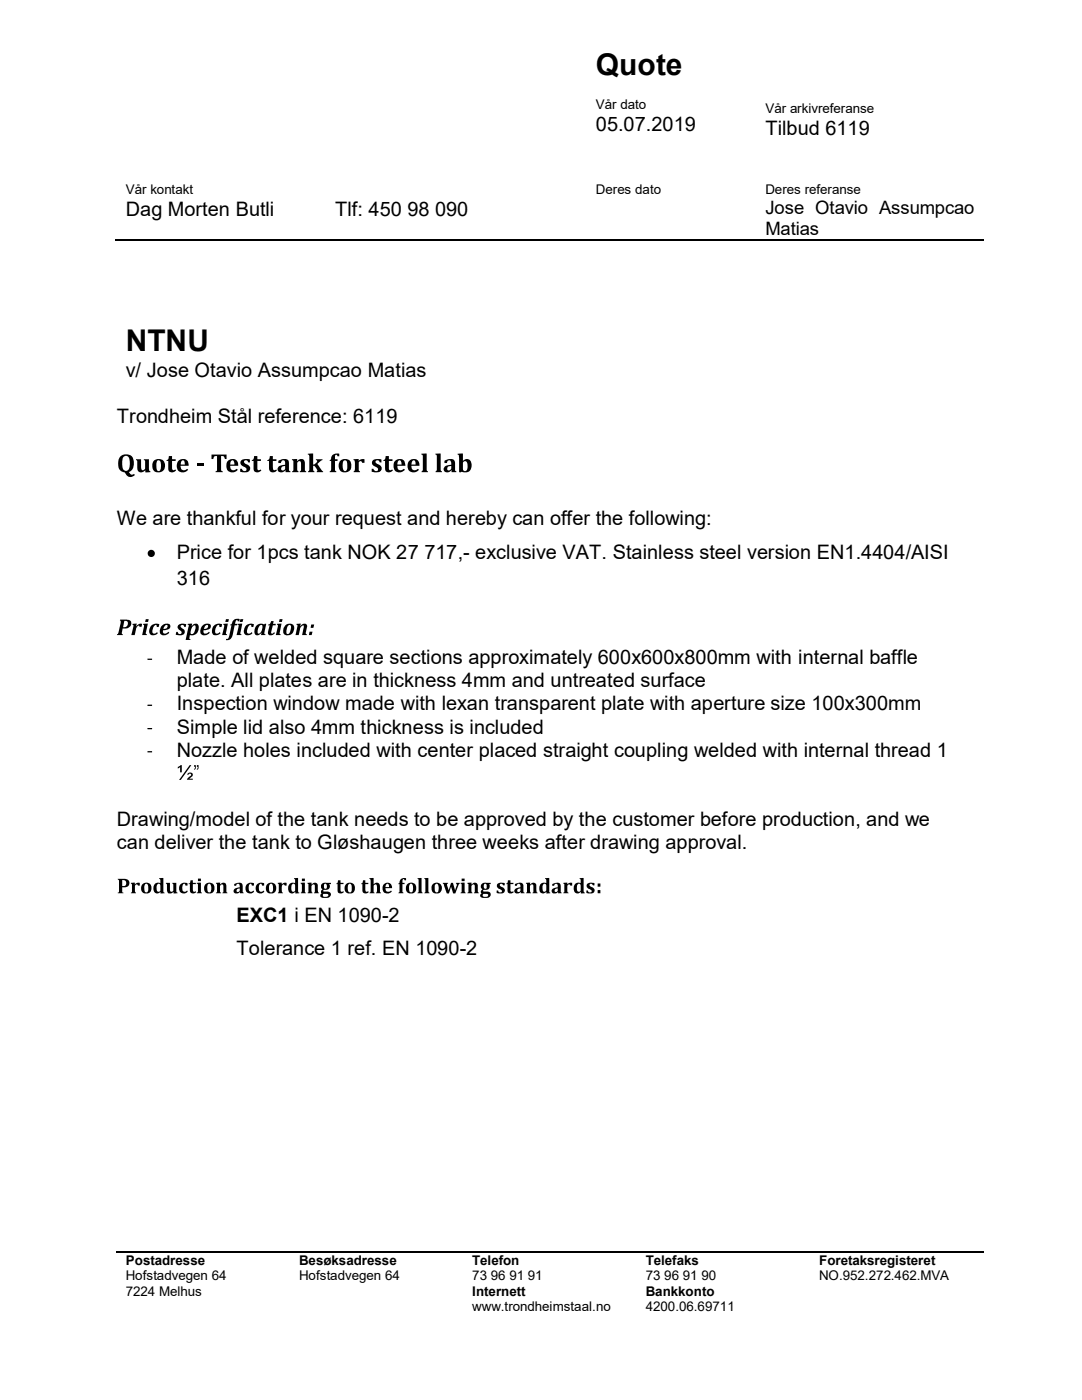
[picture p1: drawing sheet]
<svg xmlns="http://www.w3.org/2000/svg" width="216mm" height="279mm" viewBox="0 0 216 279" stroke-linecap="round" stroke-linejoin="round" font-family="sans-serif">
<path d="M23.1 47.9h173.2" fill="none" stroke="#000" stroke-width=".3"/>
<path d="M23.3 249.9h173" fill="none" stroke="#000" stroke-width=".25"/>
<g fill="#000">
<path d="M27.1 91.7h1.1v1.4a.5 .5 0 0 0 .4 .7l.4-.3v-1.1a.38 .38 0 0 0-.3-.6v-.1h1v1.8a.43 .43 0 0 0 .3 .6v.1l-1 .1v-.4a.86 .86 0 0 1-1 .4 .86 .86 0 0 1-.6-1v-1.3zM33.7 91h.6v.7h.8v.3h-.8v1.4a.35 .35 0 0 0 .2 .4 .35 .35 0 0 0 .5-.1l.1 .2a.85 .85 0 0 1-.9 .3 .85 .85 0 0 1-.6-.8v-1.4h-.4v-.2a.65 .65 0 0 0 .5-.8zM39.3 92.5h1.3v.6h-1.3zM42.2 90.7h3v.9h-.3l-.2-.5-.6-.1v2.8l.3 .4h-1.4v-.1l.3-.2v-2.9a.57 .57 0 0 0-.8 .6h-.3zM48.2 91.8l.7-.2 1 .1v.6h-.4a.4 .4 0 0 0-.2-.5 .4 .4 0 0 0-.5 .3 .4 .4 0 0 0 .2 .5 .86 .86 0 0 1 .9 .6 .86 .86 0 0 1-.4 1l-.6 .1-1-.2v-.5h.4a.46 .46 0 0 0 .5 .5 .46 .46 0 0 0 .3-.6l-.5-.4a.8 .8 0 0 1-.4-1.3zM50.7 91h.7v.7h.7v.3h-.7v1.4a.35 .35 0 0 0 .1 .4 .35 .35 0 0 0 .5-.1l.2 .2a.85 .85 0 0 1-1 .3 .85 .85 0 0 1-.6-.8v-1.4h-.4v-.2a.65 .65 0 0 0 .5-.8zM53.8 91h.6v.7h.8v.3h-.8l.1 1.4a.36 .36 0 0 0 .2 .4 .36 .36 0 0 0 .4-.1l.1 .2a.85 .85 0 0 1-.9 .3 .85 .85 0 0 1-.6-.8v-1.4h-.4v-.2a.63 .63 0 0 0 .5-.8zM58.3 91.7l1-.1v.4a.81 .81 0 0 1 1-.4 .81 .81 0 0 1 .5 .9v1.4l.3 .3h-1.3l.3-.4v-1.2a.41 .41 0 0 0-.3-.6 .41 .41 0 0 0-.5 .5v1.3l.3 .4h-1.3l.2-.4v-1.4a.39 .39 0 0 0-.2-.6zM61.4 90.6l1.1-.1v2.2l.4-.1a.4 .4 0 0 0 .3-.4 .4 .4 0 0 0-.2-.4v-.1h1.3v.1l-1 .8 1.2 1.6h-1.3a.72 .72 0 0 0-.3-1l-.2-.2h-.2v.8l.2 .4h-1.2l.2-.4v-2.7zM66.2 90.9l.7-.4 .8 .1v.5h-.3l-.3-.3-.3 .3v.6h.6v.3h-.6v1.9l.3 .3h-1.3l.3-.6v-1.6h-.3v-.2l.2-.1zM70.5 91.7l1.1-.1-.1 .4 .7-.4 .5 .1v.7h-.4a.37 .37 0 0 0-.5-.3 .37 .37 0 0 0-.2 .5v1.2l.2 .4h-1.2l.2-.5v-1.3a.39 .39 0 0 0-.3-.6zM74.4 91.8l.7-.2 1 .1v.6h-.3a.4 .4 0 0 0-.3-.5 .4 .4 0 0 0-.5 .3 .4 .4 0 0 0 .2 .5 .87 .87 0 0 1 1 .9 .87 .87 0 0 1-1.1 .8l-.9-.2v-.5h.3a.46 .46 0 0 0 .5 .5 .46 .46 0 0 0 .4-.6l-.5-.4a.76 .76 0 0 1-.6-.5 .76 .76 0 0 1 .1-.8z"/>
<path d="M77 91h.6v.7h.7v.3h-.7v1.4a.35 .35 0 0 0 .2 .4 .35 .35 0 0 0 .4-.1l.2 .2a.85 .85 0 0 1-1 .3 .85 .85 0 0 1-.6-.8v-1.4h-.3v-.2a.65 .65 0 0 0 .5-.8zM84.1 90.6l1-.1v3.3l.3 .4h-1.3l.3-.4v-2.9l-.3-.2zM86.9 90.6l1-.1v3.3l.3 .4h-1.3l.3-.4v-2.9l-.3-.2zM26.5 124.5h.8l-.1 .5a1.05 1.05 0 0 1 1.2-.5l-.2 .6h-.4l-.1-.3-.4 .3-.4 1.6h-.7l.4-1.7zM29.4 131.4h1v.3h-.9zM30.2 124.8a1.48 1.48 0 0 1 1.6-.2l-.1 .5h-.4l-.1-.3a.75 .75 0 0 0-.7 .9 .51 .51 0 0 0 .1 .7 .51 .51 0 0 0 .7-.2l.2 .2a.94 .94 0 0 1-1.3 .3 .94 .94 0 0 1-.3-1.3zM35.5 124.8a1.63 1.63 0 0 1 1.7-.2l-.2 .5h-.2a.39 .39 0 0 0-.3-.4 .39 .39 0 0 0-.5 .3 .39 .39 0 0 0 .4 .4 .72 .72 0 0 1 .4 1 .72 .72 0 0 1-.9 .4l-.8-.1 .1-.6h.3a.4 .4 0 0 0 .3 .5 .4 .4 0 0 0 .5-.4 .4 .4 0 0 0-.4-.4l-.4-.5zM42.7 124.8a1.51 1.51 0 0 1 1.6-.2l-.1 .5h-.4l-.1-.3a.81 .81 0 0 0-.8 1.1 .47 .47 0 0 0 .3 .5 .47 .47 0 0 0 .6-.2l.2 .2a.97 .97 0 0 1-.9 .4 .97 .97 0 0 1-.8-.7 1.6 1.6 0 0 1 .4-1.3zM46.6 123.8a1.39 1.39 0 0 1 1.2-.3v.5h-.3a.21 .21 0 0 0-.3-.3 .21 .21 0 0 0-.2 .3l-.1 .5h.5l-.1 .3h-.5l-.4 1.9a1.17 1.17 0 0 1-1.3 1.1v-.3a.56 .56 0 0 0 .7-.7l.4-2h-.3v-.2h.3zM49.1 124.8a1.49 1.49 0 0 1 1.6-.2l-.2 .5h-.3l-.1-.3a.75 .75 0 0 0-.8 .9 .51 .51 0 0 0 .2 .7 .51 .51 0 0 0 .7-.2l.2 .2a.94 .94 0 0 1-1.3 .3 .94 .94 0 0 1-.3-1.3zM54.1 124h.5l-.1 .5h.5v.3h-.6l-.3 1.3 .1 .3h.3l.2-.2 .2 .2a.76 .76 0 0 1-.7 .4 .76 .76 0 0 1-.7-.5l.3-1.5h-.3v-.2a.64 .64 0 0 0 .6-.6zM59.2 124.5h.8l-.1 .5a.75 .75 0 0 1 .7-.5 .75 .75 0 0 1 .7 .5l-.3 1.2a.26 .26 0 0 0 0 .2 .26 .26 0 0 0 .3 .2l-.1 .1h-.9l.2-1.2a.41 .41 0 0 0-.1-.7l-.5 .5-.3 1.4h-.6l.3-1.5a.31 .31 0 0 0-.2-.5z"/>
<path d="M29.4 140.7l.9-.1 .1 .2-.9 .1zM29.4 145.3h.9l.1 .2h-.9zM29.4 149.9h.9l.1 .2-.9 .1zM26.1 176.2l.8-.1v.4l.5-.3h.5v.5h-.4a.32 .32 0 0 0-.4-.1 .32 .32 0 0 0-.2 .4v.9l.2 .4h-1l.2-.3v-1.5zM33.1 176.2h.8v1.2a.38 .38 0 0 0 .2 .6 .38 .38 0 0 0 .5-.4v-1.1l-.2-.3h.8v1.7l.2 .4h-.8v-.3a.72 .72 0 0 1-.8 .3 .72 .72 0 0 1-.5-.7v-1.1zM36.1 176.4a1.27 1.27 0 0 1 1.3-.1v.4h-.4v-.1a.31 .31 0 0 0-.4-.2 .31 .31 0 0 0-.2 .4 .74 .74 0 0 0 .6 1.2l.3-.3 .2 .2a1.03 1.03 0 0 1-1.5 .1 1.03 1.03 0 0 1 0-1.5zM38 175.7h.5v.5h.6v.2h-.6v1a.36 .36 0 0 0 0 .4 .36 .36 0 0 0 .4 .2l.1-.2 .2 .3a.7 .7 0 0 1-.8 .2 .7 .7 0 0 1-.5-.7v-1.2h-.3v-.1a.48 .48 0 0 0 .4-.6zM43.1 176.2l.8-.1v.4a.66 .66 0 0 1 .8-.3 .66 .66 0 0 1 .5 .7v1l.2 .4h-1l.2-.3v-.9a.38 .38 0 0 0-.2-.6 .38 .38 0 0 0-.5 .4v1.1l.2 .3h-1l.2-.3v-1.5zM49.3 176.4a1.27 1.27 0 0 1 1.4-.1v.4h-.5v-.1a.31 .31 0 0 0-.4-.2 .31 .31 0 0 0-.1 .4 .74 .74 0 0 0 .5 1.2l.3-.3 .2 .2a1.03 1.03 0 0 1-1.5 .1 1.03 1.03 0 0 1 0-1.5zM51.4 176.4a1.27 1.27 0 0 1 1.3-.1v.4h-.4v-.1a.31 .31 0 0 0-.5-.2 .31 .31 0 0 0-.1 .4 .74 .74 0 0 0 .5 1.2l.4-.3 .1 .2a1.03 1.03 0 0 1-1.5 .1 1.03 1.03 0 0 1 0-1.5zM55.4 176.2l.8-.1v.4l.5-.3h.5v.5h-.4a.32 .32 0 0 0-.4-.1 .32 .32 0 0 0-.2 .4l.1 1 .2 .3h-1l.1-.3v-1.2a.32 .32 0 0 0-.2-.5zM61.3 176.2l.9-.1v.4a.66 .66 0 0 1 .8-.3 .66 .66 0 0 1 .4 .7l.1 1.1 .1 .3h-.9l.1-.3v-.9a.38 .38 0 0 0-.1-.6 .38 .38 0 0 0-.6 .4l.1 1 .2 .4h-1l.2-.3v-1.2a.32 .32 0 0 0-.3-.5z"/>
<path d="M67.4 175.7h.5v.5h.6v.2h-.6v1.2a.3 .3 0 0 0 .2 .4 .3 .3 0 0 0 .4-.2l.1 .3a.7 .7 0 0 1-.8 .2 .7 .7 0 0 1-.4-.7v-1.2h-.3v-.1a.5 .5 0 0 0 .3-.6zM72.4 175.7h.5v.5h.6v.2h-.6v1a.36 .36 0 0 0 0 .4 .36 .36 0 0 0 .4 .2l.1-.2 .2 .3a.7 .7 0 0 1-.8 .2 .7 .7 0 0 1-.5-.7v-1.2h-.2v-.1a.48 .48 0 0 0 .3-.6zM73.7 175.3l.8-.1v1.3a.68 .68 0 0 1 .9-.3 .68 .68 0 0 1 .4 .7v1.1l.2 .3h-1l.2-.4v-.8a.41 .41 0 0 0-.4-.6l-.3 .4v1.2l.3 .2h-1.1l.3-.4v-2.2zM80 175.4l.4-.2 .6 .1v.4h-.3a.22 .22 0 0 0-.2-.3 .22 .22 0 0 0-.2 .3v.5h.4v.2h-.4v1.6l.2 .3h-1l.2-.3v-1.6h-.2v-.1l.2-.1zM83.3 175.3l.8-.1v2.7l.2 .4h-1l.2-.3v-2.4zM84.7 175.3l.8-.1v2.7l.2 .4h-1l.2-.3v-2.4zM88.3 176.2h1.1l-.2 .5 .3 1 .5-1.5h.4l.4 1.5 .3-1-.1-.5h.7v.2h-.1l-.8 1.9h-.4l-.4-1.3-.4 1.3h-.4zM93.3 176.2l.8-.1v.4a.66 .66 0 0 1 .8-.3 .66 .66 0 0 1 .4 .7v.9l.2 .5h-.9l.1-.3v-.9a.38 .38 0 0 0-.1-.6 .38 .38 0 0 0-.5 .4v1l.2 .4h-1l.2-.3v-1.2a.32 .32 0 0 0-.2-.5zM99.2 176.4a1.52 1.52 0 0 1 1.5-.2v.5h-.3a.32 .32 0 0 0-.4-.3 .32 .32 0 0 0-.2 .4l.1 .1a.86 .86 0 0 1 .8 1.1 1.22 1.22 0 0 1-1.6 .2v-.5h.3a.36 .36 0 0 0 .4 .5 .36 .36 0 0 0 .3-.6l-.5-.2a.65 .65 0 0 1-.4-1zM101.3 175.7h.6v.5h.5v.2h-.5v1.2a.28 .28 0 0 0 .1 .4 .28 .28 0 0 0 .4-.2l.1 .3a.7 .7 0 0 1-.8 .2 .7 .7 0 0 1-.4-.7v-1.2h-.3v-.1a.5 .5 0 0 0 .3-.6zM104.9 176.2l.9-.1v.4a.66 .66 0 0 1 .8-.3 .66 .66 0 0 1 .4 .7l.1 1.1 .2 .3h-1l.1-.3v-.9a.38 .38 0 0 0-.1-.6 .38 .38 0 0 0-.6 .4l.1 1 .2 .4h-1l.2-.3v-1.2a.32 .32 0 0 0-.3-.5zM112.4 176.2l.8-.1v.4l.5-.3h.5v.5h-.4a.32 .32 0 0 0-.4-.1 .32 .32 0 0 0-.2 .4v.9l.3 .4h-1.1l.2-.3v-1.2a.32 .32 0 0 0-.2-.5z"/>
<path d="M117.1 176.4a1.52 1.52 0 0 1 1.5-.2v.5h-.3a.32 .32 0 0 0-.4-.3 .32 .32 0 0 0-.2 .4l.1 .1a.86 .86 0 0 1 .8 1.1 1.22 1.22 0 0 1-1.6 .2v-.5h.3a.36 .36 0 0 0 .4 .5 .36 .36 0 0 0 .3-.6l-.5-.2a.65 .65 0 0 1-.4-1z"/>
<path d="M24.1 91a2.32 2.32 0 0 0 .1 3l.7 .3 .3 .4a1.07 1.07 0 0 0 1.7 .1l-.2-.2-.6 .1-.4-.5a2 2 0 0 0 .1-3.4l-1-.1zM24.7 91.1a.74 .74 0 0 1 .9 0 .74 .74 0 0 1 .3 .8v.8a.96 .96 0 0 1-1 1.2 2.28 2.28 0 0 1-.4-2.4z"/>
<path d="M30.7 91.9a1.45 1.45 0 0 0 .7 2.4 1.35 1.35 0 0 0 1.5-1.7 1.35 1.35 0 0 0-2.2-.7zM31.4 91.9h.3a1.37 1.37 0 0 1 .4 1.7 .41 .41 0 0 1-.5 .4 .41 .41 0 0 1-.4-.5v-1z"/>
<path d="M35.5 92a1.32 1.32 0 0 0-.1 1.7 1.32 1.32 0 0 0 1.6 .4l.5-.3-.2-.2a.73 .73 0 0 1-.9 .2 .73 .73 0 0 1-.4-.8h1.6a1.17 1.17 0 0 0-.6-1.4 1.17 1.17 0 0 0-1.5 .4zM36.3 91.9h.4l.2 .8h-.8z"/>
<path d="M45.4 92a1.35 1.35 0 0 0-.2 1.5 1.35 1.35 0 0 0 1.4 .8l.9-.5-.3-.2a.73 .73 0 0 1-.9 .2 .73 .73 0 0 1-.4-.8h1.6a1.18 1.18 0 0 0-.6-1.3 1.18 1.18 0 0 0-1.5 .3zM46.2 91.9h.4l.2 .8h-.9z"/>
<path d="M55.5 91.9v.5h.5a.45 .45 0 0 1 .5-.5 .45 .45 0 0 1 .4 .6v.3h-.4a.88 .88 0 0 0-.9 .3 .88 .88 0 0 0 0 1 1.01 1.01 0 0 0 1.3-.2l.1 .3h1l-.3-.4v-1.3a.97 .97 0 0 0-1.6-.8zM56.3 93.1l.6-.1v.4a.41 .41 0 0 1-.6 .5 .41 .41 0 0 1 0-.8z"/>
<path d="M67.9 91.9a1.36 1.36 0 0 0 0 2.1 1.36 1.36 0 0 0 2.1-.3 1.36 1.36 0 0 0-1.1-2.1zM68.6 91.9h.4a2.17 2.17 0 0 1 .2 1.8 .41 .41 0 0 1-.5 .3 .41 .41 0 0 1-.3-.5v-1.2z"/>
<path d="M78.8 92a1.34 1.34 0 0 0-.2 1.5 1.34 1.34 0 0 0 1.3 .8l.9-.5-.2-.2a.73 .73 0 0 1-.9 .2 .73 .73 0 0 1-.4-.8h1.6a1.18 1.18 0 0 0-.7-1.3 1.18 1.18 0 0 0-1.4 .3zM79.5 91.9h.4l.2 .8h-.8z"/>
<path d="M81.6 92a1.33 1.33 0 0 0-.2 1.5 1.33 1.33 0 0 0 1.3 .8l.9-.5-.2-.2a.73 .73 0 0 1-.9 .2 .73 .73 0 0 1-.4-.8h1.6a1.17 1.17 0 0 0-.7-1.3 1.17 1.17 0 0 0-1.4 .3zM82.4 91.9h.3l.1 .2 .1 .6h-.8z"/>
<path d="M88.7 91.9v.5h.5a.45 .45 0 0 1 .5-.5 .45 .45 0 0 1 .3 .6v.3a1.16 1.16 0 0 0-1.5 1 .9 .9 0 0 0 1.6 .1v.3h1v-.1l-.3-.2v-1.4a.98 .98 0 0 0-1.6-.8zM89.4 93.1l.6-.1v.4a.42 .42 0 0 1-.5 .5 .42 .42 0 0 1-.1-.8z"/>
<path d="M91.3 90.6v.1l.3 .2v.5v2.8l.5-.1a1.38 1.38 0 0 0 1.7-.1 1.38 1.38 0 0 0 .2-1.7 .94 .94 0 0 0-.7-.7 .94 .94 0 0 0-.9 .4v-1.5zM92.5 92.1a.51 .51 0 0 1 .6 0 .51 .51 0 0 1 .2 .6v.6a.49 .49 0 0 1-.4 .7 .49 .49 0 0 1-.5-.6v-1z"/>
<path d="M24 123.7l.1 .6-.5 2-.3 .4h1.2l-.2-.3 .2-1a1.22 1.22 0 0 0 1.2-.2 1.22 1.22 0 0 0 .4-1.2l-.5-.3zM24.8 123.9a.64 .64 0 0 1 .7 .6 .64 .64 0 0 1-.6 .7h-.3z"/>
<path d="M29.1 123.6l-.1 .5h.5l.2-.5zM28.6 124.5l-.1 .2a.31 .31 0 0 1 .2 .5l-.3 1.5h.9v-.1a.26 .26 0 0 1-.2-.2 .26 .26 0 0 1 0-.2l.4-1.7z"/>
<path d="M32.2 125l-.1 .1a.98 .98 0 0 0-.2 1 .98 .98 0 0 0 .8 .7l.9-.4 .2-.1-.2-.2a.62 .62 0 0 1-.5 .4 .62 .62 0 0 1-.6-.3l.1-.4a1.07 1.07 0 0 0 1.4-1 1.15 1.15 0 0 0-1.8 .2zM32.9 124.9l.3-.2a.44 .44 0 0 1 .2 .6 .44 .44 0 0 1-.5 .2h-.3z"/>
<path d="M37.5 124.5l-.1 .2 .3 .1-.7 2.9h1v-.1l-.2-.2 .1-.7a1.37 1.37 0 0 0 1.5-.6 1.37 1.37 0 0 0-.1-1.6h-.5l-.6 .5 .2-.5zM38.4 125.1l.4-.3a1.14 1.14 0 0 1-.1 1.4 .4 .4 0 0 1-.6 .3 .4 .4 0 0 1 0-.7z"/>
<path d="M40.3 125l-.2 .4a.93 .93 0 0 0 .2 1.3 .93 .93 0 0 0 1.2-.1l.4-.3-.2-.2a.62 .62 0 0 1-.5 .4 .62 .62 0 0 1-.6-.3v-.4a1.09 1.09 0 0 0 1.5-1 1.15 1.15 0 0 0-1.8 .2zM40.9 124.9l.4-.2a.44 .44 0 0 1 .2 .6 .44 .44 0 0 1-.6 .2h-.2z"/>
<path d="M45.1 123.6l-.1 .5h.6l.1-.5zM44.6 124.5l-.1 .2a.31 .31 0 0 1 .2 .5l-.4 1.5h1l-.2-.4 .4-1.8z"/>
<path d="M48 123.6l-.2 .5h.6l.2-.5zM47.4 124.5v.2a.31 .31 0 0 1 .2 .5l-.4 1.5h1l-.2-.4 .3-1.8z"/>
<path d="M51.3 124.8l-.4 .6a.86 .86 0 0 0 .6 1.4l.7-.5-.1 .4h.9l-.3-.4 .4-1.8h-.2l-.2 .1a1.28 1.28 0 0 0-1.4 .2zM51.9 124.8a.38 .38 0 0 1 .5 .1 .38 .38 0 0 1-.1 .5 .83 .83 0 0 1-.9 1v-.1a1.85 1.85 0 0 1 .5-1.5z"/>
<path d="M55.8 123.6l-.1 .5h.6l.1-.5zM55.3 124.5l-.1 .2a.31 .31 0 0 1 .2 .5l-.4 1.5h1l-.2-.4 .4-1.8z"/>
<path d="M56.9 124.8l-.1 .2a1.02 1.02 0 0 0-.2 1.2 1.02 1.02 0 0 0 1.1 .5 1.28 1.28 0 0 0 .5-2.2 1.24 1.24 0 0 0-1.3 .3zM57.4 124.9a.41 .41 0 0 1 .6 0 .41 .41 0 0 1 0 .6v.4a.53 .53 0 0 1-.2 .5 .53 .53 0 0 1-.6 0v-.7z"/>
<path d="M62.1 124.6l-.1 .7h.5l.2-.7zM61.8 126.1l-.2 .6h.6l.2-.6z"/>
<path d="M37.8 152.7l-2.1 3h.4l2.1-3zM35.5 153v.4l.4-.3v1h.4v-1.4zM37.4 154.4l-.1 .2h.3a.25 .25 0 0 1 .4-.2 .25 .25 0 0 1 .1 .4l-.8 .8h1.2v-.2h-.7a.86 .86 0 0 0 .6-1.1l-.5-.1z"/>
<path d="M38.7 152.7v.3h.2l-.2 .5 .1 .1 .2-.2 .1-.7zM39.3 152.7v.3h.2l-.3 .5 .1 .1 .3-.2v-.7z"/>
<path d="M23.5 175.4l.2 .4v2.1l-.2 .4h1.1l-.2-.3v-.9a.99 .99 0 0 0 1.1-.2 .99 .99 0 0 0 .2-1.1l-.2-.2a2.81 2.81 0 0 0-2-.2zM24.4 175.6a.62 .62 0 0 1 .8 .6 .62 .62 0 0 1-.8 .6z"/>
<path d="M28.1 177.2a1.1 1.1 0 0 0 2.2 0 1.1 1.1 0 0 0-2.2 0zM29.1 176.4h.1a1.13 1.13 0 0 1 0 1.7 .99 .99 0 0 1-.4-1.4z"/>
<path d="M31.7 175.3l.3 .3v.6h-.1a1.08 1.08 0 0 0-1.2 .4 1.08 1.08 0 0 0 0 1.3 .8 .8 0 0 0 1.3 .1v.3h.9v-.2a.3 .3 0 0 1-.3-.4v-2.5zM31.4 176.6l.3-.2 .2 .1 .1 1.1a.39 .39 0 0 1-.5 .4 .39 .39 0 0 1-.2-.6z"/>
<path d="M39.5 175.3v.6h.6v-.6zM39.2 176.2l.3 .3v1.5l-.2 .3h1l-.2-.3v-1.9z"/>
<path d="M40.7 177.2a1.1 1.1 0 0 0 2.2 0 1.1 1.1 0 0 0-2.2 0zM41.6 176.4a.79 .79 0 0 1 .5 1.2 .37 .37 0 0 1-.3 .5 .37 .37 0 0 1-.4-.4 1.39 1.39 0 0 1 .2-1.3z"/>
<path d="M46.7 176.4v.4h.4a.38 .38 0 0 1 .5-.4 .38 .38 0 0 1 .2 .5v.2h-.3a.65 .65 0 0 0-.8 .4 .65 .65 0 0 0 .2 .8h.6l.4-.3v.3h.7l-.2-.3v-1.1a.88 .88 0 0 0-1.4-.6zM47.4 177.4l.4-.1v.4a.31 .31 0 0 1-.3 .3 .31 .31 0 0 1-.3-.4z"/>
<path d="M53 177.2a1.1 1.1 0 0 0 2.2 0 1.1 1.1 0 0 0-2.2 0zM53.9 176.4h.2a1.13 1.13 0 0 1 0 1.7 .99 .99 0 0 1-.4-1.4z"/>
<path d="M58.7 175.3v.1a.43 .43 0 0 1 .2 .6v.2h-.1a1.09 1.09 0 0 0-1.2 .4 1.09 1.09 0 0 0 0 1.3 .8 .8 0 0 0 1.3 .1v.3h.8v-.2a.3 .3 0 0 1-.2-.4v-2.5zM58.2 176.6l.3-.2 .3 .1 .1 1.1a.39 .39 0 0 1-.5 .4 .39 .39 0 0 1-.3-.6z"/>
<path d="M60.2 175.3v.6h.6v-.6zM60 176.2l.2 .5v1.2l-.2 .4h1l-.2-.3v-1.9z"/>
<path d="M64.3 176.3a.78 .78 0 0 0 0 1.2 .5 .5 0 0 0-.1 .8 .52 .52 0 0 0-.2 .7 .52 .52 0 0 0 .7 .2 .86 .86 0 0 0 1-.1 .86 .86 0 0 0 .2-.9l-.4-.2-.9-.1-.1-.2a1.2 1.2 0 0 0 1.3-.8l-.1-.5h.3v-.2l-1.1-.1zM64.8 176.4a.51 .51 0 0 1 .4 .4 .51 .51 0 0 1-.3 .6l-.3-.3zM64.6 178.4h.8l.1 .2a.57 .57 0 0 1-.5 .4 .57 .57 0 0 1-.6-.4z"/>
<path d="M69 176.4a1.1 1.1 0 0 0 .3 1.9 1.1 1.1 0 0 0 1.6-1.1 1.1 1.1 0 0 0-1.7-.9zM69.6 176.5l.2-.1a1.34 1.34 0 0 1 .3 1.5l-.1 .2a.66 .66 0 0 1-.6-.4 .66 .66 0 0 1 0-.7z"/>
<path d="M76.6 176.5a1.08 1.08 0 0 0 0 1.6 1.08 1.08 0 0 0 1.6-.2l-.2-.2a.61 .61 0 0 1-.7 .2 .61 .61 0 0 1-.4-.7h1.3a.94 .94 0 0 0-.5-1 .94 .94 0 0 0-1.1 .3zM77.1 176.4a.44 .44 0 0 1 .5 .2 .44 .44 0 0 1 0 .4h-.7z"/>
<path d="M81 177.2a1.1 1.1 0 0 0 2.2 0 1.1 1.1 0 0 0-2.2 0zM81.9 176.4h.1a1.09 1.09 0 0 1 .4 1.4 .36 .36 0 0 1-.4 .3 .36 .36 0 0 1-.3-.4 1.39 1.39 0 0 1 .2-1.3z"/>
<path d="M86.1 177.2a1.1 1.1 0 0 0 2.2 0 1.1 1.1 0 0 0-2.2 0zM87 176.4a.79 .79 0 0 1 .5 1.2 .36 .36 0 0 1-.2 .5 .36 .36 0 0 1-.5-.2v-.2a1.36 1.36 0 0 1 .2-1.3z"/>
<path d="M92.1 175.3v.6h.6v-.6zM91.9 176.2l.2 .3v1.5l-.2 .3h1l-.2-.4v-1.8z"/>
<path d="M96.2 176.3a.71 .71 0 0 0 .1 1.2 .48 .48 0 0 0-.2 .8 .48 .48 0 0 0-.3 .6 .48 .48 0 0 0 .6 .3 1.15 1.15 0 0 0 1.5-.7l-.1-.3-.2-.2-1.1-.1-.1-.2a1.32 1.32 0 0 0 1.3-.6l-.1-.7h.3v-.2l-1-.1zM96.7 176.4a.52 .52 0 0 1 .4 .4 .52 .52 0 0 1-.2 .6l-.4-.3zM96.5 178.4h.7l.2 .2a.58 .58 0 0 1-.5 .4 .58 .58 0 0 1-.6-.3z"/>
<path d="M102.7 176.4v.4h.4a.38 .38 0 0 1 .5-.4 .38 .38 0 0 1 .2 .5v.2h-.3a.64 .64 0 0 0-.8 .4 .64 .64 0 0 0 .2 .8h.6l.4-.3v.3h.8l-.3-.4v-1a.81 .81 0 0 0-.5-.7 .81 .81 0 0 0-.8 .1zM103.4 177.4l.4-.1v.4a.31 .31 0 0 1-.3 .3 .31 .31 0 0 1-.3-.4z"/>
<path d="M108.8 175.3l.2 .4v.5h-.1a1.04 1.04 0 0 0-1.1 .3 1.04 1.04 0 0 0-.2 1.1 .8 .8 0 0 0 .6 .7 .8 .8 0 0 0 .9-.3l-.1 .3h.8l-.2-.4v-2.7zM108.4 176.5l.3-.1 .2 .1 .1 1.1a.39 .39 0 0 1-.5 .4 .39 .39 0 0 1-.2-.6z"/>
<path d="M110.2 176.4v.4h.4a.38 .38 0 0 1 .4-.4 .38 .38 0 0 1 .3 .5v.2h-.4a.65 .65 0 0 0-.7 .4 .65 .65 0 0 0 .1 .8h.7l.3-.3v.3h.8l-.2-.3v-1.1a.84 .84 0 0 0-1.4-.6zM110.8 177.4l.5-.1v.4a.31 .31 0 0 1-.4 .3 .31 .31 0 0 1-.2-.4z"/>
<path d="M115.7 175.3v.1a.43 .43 0 0 1 .2 .6v.2h-.1a1.09 1.09 0 0 0-1.2 .4 1.09 1.09 0 0 0 0 1.3 .8 .8 0 0 0 1.3 .1v.3h.8v-.2a.3 .3 0 0 1-.2-.4v-2.5zM115.2 176.6l.3-.2 .3 .1 .1 1.1a.39 .39 0 0 1-.5 .4 .39 .39 0 0 1-.3-.6z"/>
<path d="M119.3 176.3v.7h.5v-.7zM119.3 177.6v.7h.5v-.7z"/>
<circle cx="30.2" cy="110.4" r=".72"/>
</g>
<g font-size="6">
<text x="118.9" y="15">Quote</text>
<text x="25.1" y="70.1">NTNU</text>
</g>
<g font-size="4">
<text x="118.9" y="26.1">05.07.2019</text>
<text x="152.7" y="26.9">Tilbud 6119</text>
<text x="25.1" y="43.1">Dag Morten Butli</text>
<text x="66.9" y="43.1">Tlf: 450 98 090</text>
<text x="25.1" y="75.2">v/ Jose Otavio Assumpcao Matias</text>
<text x="23.3" y="84.3">Trondheim Stål reference: 6119</text>
<text x="23.3" y="104.7">We are thankful for your request and hereby can offer the following:</text>
<text x="35.3" y="111.5">Price for 1pcs tank NOK 27 717,- exclusive VAT. Stainless steel version EN1.4404/AISI</text>
<text x="35.3" y="116.8">316</text>
<text x="35.3" y="132.5">Made of welded square sections approximately 600x600x800mm with internal baffle</text>
<text x="35.3" y="137.1">plate. All plates are in thickness 4mm and untreated surface</text>
<text x="35.3" y="141.7">Inspection window made with lexan transparent plate with aperture size 100x300mm</text>
<text x="35.3" y="146.4">Simple lid also 4mm thickness is included</text>
<text x="35.3" y="151">Nozzle holes included with center placed straight coupling welded with internal thread 1</text>
<text x="23.3" y="164.8">Drawing/model of the tank needs to be approved by the customer before production, and we</text>
<text x="23.3" y="169.4">can deliver the tank to Gløshaugen three weeks after drawing approval.</text>
<text x="47.2" y="184">EXC1 i EN 1090-2</text>
<text x="47.2" y="190.5">Tolerance 1 ref. EN 1090-2</text>
</g>
<g font-size="3.7">
<text x="152.7" y="42.8">Jose Otavio Assumpcao</text>
<text x="152.7" y="46.9">Matias</text>
</g>
<g font-size="2.7">
<text x="118.9" y="21.8">Vår dato</text>
<text x="152.7" y="22.6">Vår arkivreferanse</text>
<text x="25.1" y="38.8">Vår kontakt</text>
<text x="118.9" y="38.8">Deres dato</text>
<text x="152.7" y="38.8">Deres referanse</text>
<text x="25.1" y="252.5">Postadresse</text>
<text x="25.1" y="255.5">Hofstadvegen 64</text>
<text x="59.7" y="252.5">Besøksadresse</text>
<text x="59.7" y="255.5">Hofstadvegen 64</text>
<text x="94.2" y="252.5">Telefon</text>
<text x="94.2" y="255.5">73 96 91 91</text>
<text x="128.9" y="252.5">Telefaks</text>
<text x="128.9" y="255.5">73 96 91 90</text>
<text x="163.5" y="252.5">Foretaksregisteret</text>
<text x="163.5" y="255.5">NO.952.272.462.MVA</text>
<text x="25.1" y="258.6">7224 Melhus</text>
<text x="94.2" y="258.6">Internett</text>
<text x="94.2" y="261.6">www.trondheimstaal.no</text>
<text x="128.9" y="258.6">Bankkonto</text>
<text x="128.9" y="261.6">4200.06.69711</text>
</g>
</svg>
